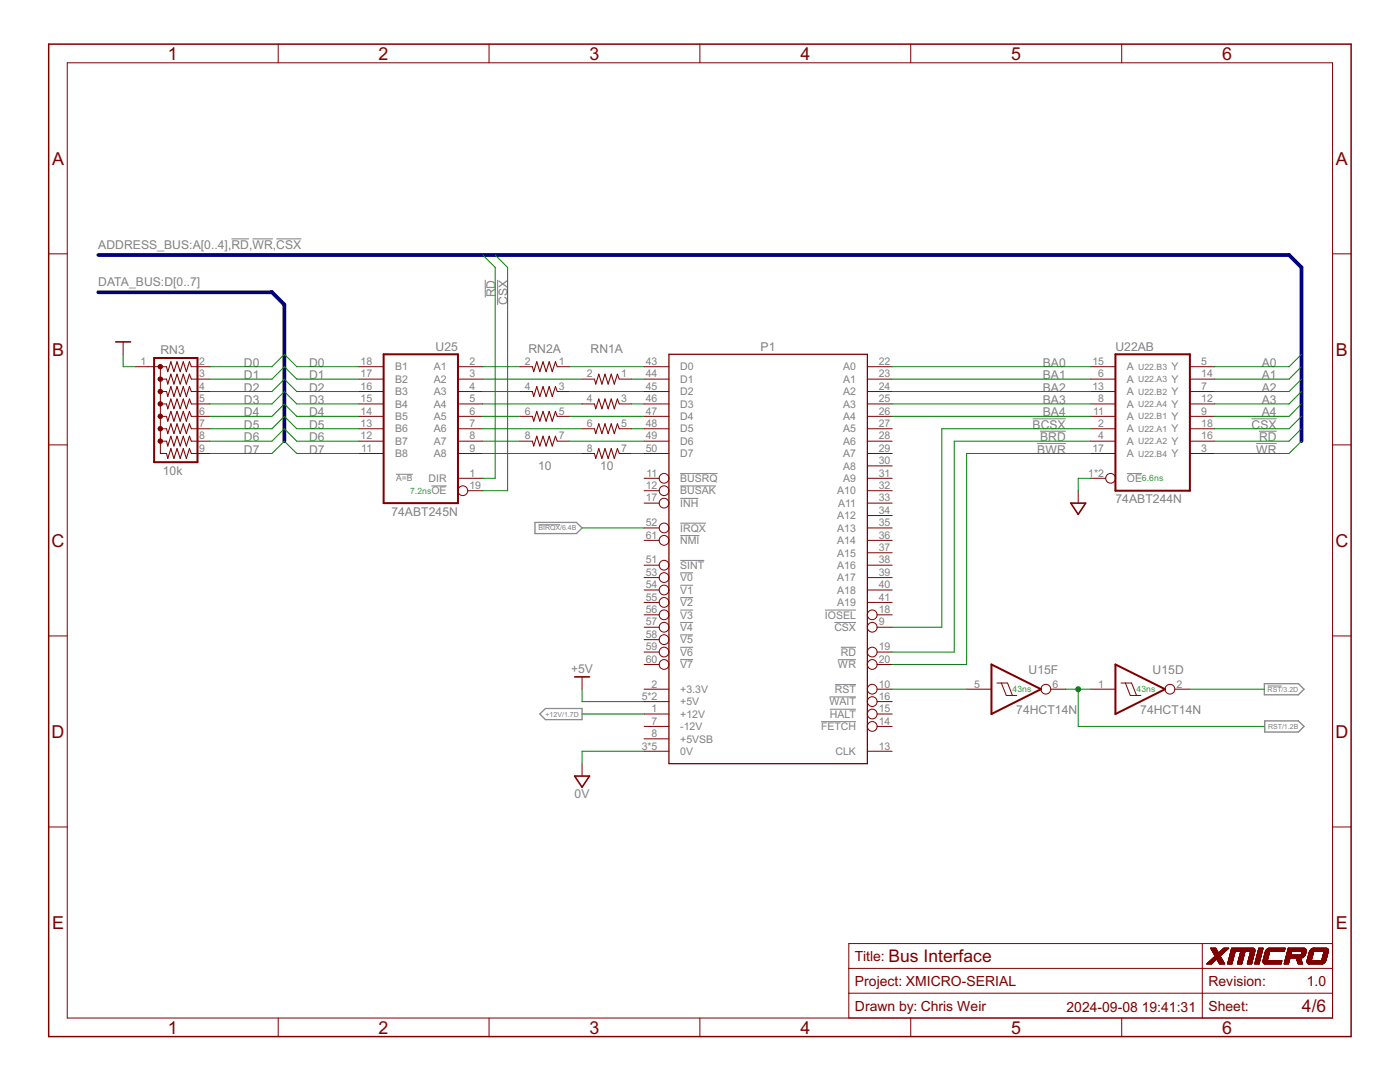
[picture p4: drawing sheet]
<svg xmlns="http://www.w3.org/2000/svg" width="279mm" height="216mm" viewBox="0 0 279 216" stroke-linecap="round" stroke-linejoin="round" font-family="sans-serif">
<g fill="none" stroke="#808080" stroke-width=".2">
<path d="M46.2 47.7h3.5M50.4 47.7h4.1M55.1 47.7h5.1M96.8 55.8v3.6M99.3 55.8v5.1M79 94.6h3.4M86.1 97h3M135.8 97h7.1M135.8 94.5h7.4M135.8 99.4h3.6M206.1 83.6h6.6M207 88.5h5.7"/>
<path d="M207.6 86h5.1M224.9 94.5h3M249.8 83.6h5M250.7 88.5h4.1M251.3 86h3.5M107.5 104.7h4.3M135.8 111.8h4.7M135.8 104.4h5.1M135.8 119.3h2.5M135.8 116.8h2.5M135.8 114.3h2.5M135.8 106.9h3.8"/>
<path d="M135.8 121.7h2.5M135.8 131.6h2.5M135.8 124.2h2.5M135.8 129.2h2.5M135.8 126.7h2.5M164.6 121.7h6.2M165.5 139.1h5.3M166.5 124.2h4.3M166.6 136.6h4.2M167.2 131.6h3.6M167.8 129.2h3M253 136.9h2.8"/>
<path d="M163.9 144h6.9M165.6 141.5h5.2"/>
</g>
<path d="M106.8 104.2h8.2l1.2 1.1-1.2 1.2h-8.2zM252.3 136.4h6.8l1.1 1.1-1.1 1.1h-6.8zM107.7 142.5l1.2-1.1h7.3v2.2h-7.3zM252.4 143.8h6.7l1.1 1.1-1.1 1.2h-6.7z" fill="none" stroke="#808080" stroke-width=".25"/>
<g fill="none" stroke="#800000" stroke-width=".2">
<path d="M13.4 12.5h252.5v190.6h-252.5zM55.5 8.8v3.7M97.6 8.8v3.7M139.7 8.8v3.7M181.8 8.8v3.7M223.9 8.8v3.7M9.7 50.7h3.7M265.9 50.7h3.7M24.6 68.2v2.5M27.1 73.2h6.1M32 75.6h1.2M32 78.1h1.2"/>
<path d="M32 73.2v17.3h1.2M38.2 73.2h3.7M38.2 75.6h3.7M38.2 78.1h3.7M71.6 73.2h5M71.6 75.6h5M71.6 78.1h5M91.4 73.2h5M91.4 75.6h5M91.4 78.1h5M103.8 73.2h2.5M103.8 78.1h2.5"/>
<path d="M111.2 73.2h2.5M111.2 78.1h2.5M116.2 75.6h2.4M123.6 75.6h2.5M128.5 73.2h5M128.5 75.6h5M128.5 78.1h5M173.1 73.2h5M173.1 75.6h5M173.1 78.1h5M217.7 73.2h4.9M217.7 75.6h4.9"/>
<path d="M217.7 78.1h4.9M237.5 73.2h4.9M237.5 75.6h4.9M237.5 78.1h4.9M9.7 88.8h3.7M32 80.6h1.2M32 83.1h1.2M32 85.6h1.2M32 88h1.2M38.2 80.6h3.7M38.2 83.1h3.7M38.2 85.6h3.7"/>
<path d="M38.2 88h3.7M38.2 90.5h3.7M71.6 80.6h5M71.6 83.1h5M71.6 85.6h5M71.6 88h5M71.6 90.5h5M91.4 95.4h5M91.4 80.6h5M91.4 83.1h5M91.4 85.6h5M91.4 88h5"/>
<path d="M91.4 90.5h5M93.3 97.9h3.1M103.8 83.1h2.5M103.8 88h2.5M111.2 83.1h2.5M111.2 88h2.5M116.2 80.6h2.4M116.2 85.6h2.4M116.2 90.5h2.4M123.6 80.6h2.5M123.6 85.6h2.5M123.6 90.5h2.5"/>
<path d="M128.5 95.4h3.1M128.5 80.6h5M128.5 83.1h5M128.5 85.6h5M128.5 88h5M128.5 90.5h5M128.5 97.9h3.1M173.1 95.4h5M173.1 80.6h5M173.1 83.1h5M173.1 85.6h5M173.1 88h5"/>
<path d="M173.1 90.5h5M173.1 97.9h5M173.1 93h5M215.2 97.9v2.5M217.7 95.4h3M217.7 80.6h4.9M217.7 83.1h4.9M217.7 85.6h4.9M217.7 88h4.9M217.7 90.5h4.9M237.5 80.6h4.9M237.5 83.1h4.9"/>
<path d="M237.5 85.6h4.9M237.5 88h4.9M237.5 90.5h4.9M265.9 88.8h3.7M128.5 112.8h3.1M128.5 100.4h3.1M128.5 105.3h3.1M128.5 107.8h3.1M128.5 117.7h3.1M128.5 115.3h3.1M173.1 112.8h5M173.1 100.4h5"/>
<path d="M173.1 102.9h5M173.1 105.3h5M173.1 107.8h5M173.1 110.3h5M173.1 117.7h5M173.1 115.3h5M9.7 126.9h3.7M116.2 135.1v2.4M128.5 137.5h5M128.5 122.7h3.1M128.5 132.6h3.1M128.5 125.2h3.1"/>
<path d="M128.5 130.1h3.1M128.5 127.6h3.1M128.5 120.2h3.1M128.5 140h5M173.1 120.2h5M175 137.5h3.1M175 122.7h3.1M175 132.6h3.1M175 125.2h3.1M175 130.1h3.1M175 140h3.1M192.9 137.5h5"/>
<path d="M199 136.3h2.1l1 2.5M199.8 136.3l1 2.5h2.1M209.7 137.5h3M217.7 137.5h4.9M223.7 136.3h2.1l1 2.5M224.6 136.3l1 2.5h2.1M234.4 137.5h3.1M265.9 126.9h3.7M116.2 152.4v2.5M128.5 142.5h5M128.5 144.9h5M128.5 149.9h5"/>
<path d="M128.5 147.4h5M173.1 149.9h5M175 142.5h3.1M175 144.9h3.1M9.7 165h3.7M265.9 165h3.7M169.4 193.2h96.5M169.4 198.2h96.5M239.9 188.3v14.8M241.6 189.2h1.1M241.7 189.3h1M241.7 189.4h1"/>
<path d="M241.7 189.4l1.1 .1M241.8 189.5h1M241.8 192.3h-1M241.8 189.6h1.1M241.9 192.3h-1M241.9 189.6l1 .1M241.9 189.7h1M241.9 192.2l-1 .1M241.9 191.3h1.9M241.9 189.7l1.1 .1M242 192.2h-1M242 189.8h1"/>
<path d="M242 191.3h1.8M242 192.1l-1 .1M242 189.9h1M242.1 190h1M242.1 192.1h-1M242.1 191.2h1.7M242.1 192h-.9M242.1 191.2h1.6M242.1 190.1h1M242.1 190.1h2.1M242.2 192h-1M242.2 191.1h1.5"/>
<path d="M242.2 190.2h1.9M242.2 191.9l-1 .1M242.3 191.1h1.4M242.3 191.9h-1M242.3 191h1.3M242.3 190.4h1.6M242.3 191.8l-.9 .1M242.4 190.9h1.2M242.4 191.8h-1M242.4 190.6h1.3M242.4 191.7h-.9M242.5 190.9h1"/>
<path d="M242.5 190.7h1M242.5 191.7h-1M242.5 190.8h1M242.5 191.6h-.9M242.6 191.6h-1M242.7 191.5l-1 .1M242.7 191.5h-.9M242.8 191.4l-1 .1M242.9 191.4l1 .1M242.9 191.5h1M243 191.6h1M243 191.7h1.1"/>
<path d="M243.1 191.7h1M243.1 191.8h1M243.1 191.8l1 .1M243.1 191.9h1.1M243.2 191.9l1 .1M243.2 192h1M243.2 192.1h1.1M243.3 192.1l1 .1M243.3 192.2h1M243.3 192.2l1.1 .1M243.4 192.3h1M243.6 190.7h-1.1"/>
<path d="M243.6 190.6h-1.2M243.8 190.5h-1.4M243.9 191.4h-2M243.9 190.4h-1.6M244 190.3l-1.7 .1M244.1 190.3h-1.9M244.1 190.2h-1.9M244.2 189.2h1l-1.7 1.6 .9 1.6h-1l-.6-1.1-1 1.1h-1l1.7-1.6M244.3 189.2l-1.1 1-.6-1h-1l.9 1.6M244.3 190.1h-1M244.3 190l-1 .1M244.4 190h-1"/>
<path d="M244.4 189.9h-1M244.5 189.9h-1M244.5 189.8l-1 .1M244.6 189.8h-1M244.6 189.7l-1 .1M244.7 189.7h-1M244.8 189.6l-1 .1M244.8 189.6h-1M244.9 189.5h-1M245 189.4l-1 .1M245 192.3h.9M245 192.2h.9"/>
<path d="M245 189.4h-1M245 192.1h.9M245.1 192h.8M245.1 189.3l-1 .1M245.1 192h.9M245.1 191.9h.9M245.1 191.8h.9M245.1 189.3h-1M245.2 191.7h.8M245.2 191.6h.8M245.2 189.2l-1 .1M245.2 191.5h.9"/>
<path d="M245.2 191.4h.9M245.3 191.3h.8M245.3 191.2h.8M245.3 191.1h.9M245.3 191h.9M245.4 190.9h.8M245.4 190.8h.9M245.4 190.7h.9M245.4 190.6h.9M245.5 190.5h.8M245.5 190.4h.9M245.5 190.3h.9"/>
<path d="M245.5 190.2h.9M245.6 190.2h.8M245.6 190.1h.8M245.6 190h.9M245.6 189.9h.9M245.7 189.7h4.7M245.7 189.6h4.7M245.7 189.5h4.7M245.7 189.4h4.7M245.8 189.3h4.5M245.8 189.2l4.4 .1M245.9 192.3h-.9"/>
<path d="M245.9 192.2l-.9 .1M245.9 192.1h-.9M246 191.9h-.9M246 191.8l-.9 .1M246 191.7h-.8M246.1 191.6h-.9M246.1 191.4l-.9 .1M246.2 191.2h-.9M246.2 191.1h-.9M246.2 190.9h-.8M246.3 190.8h-.9M246.3 190.7h-.9"/>
<path d="M246.3 190.5h-.9M246.4 190.4l-.9 .1M246.4 190.3h-.9M246.4 190.1h-.8M246.5 190l-.9 .1M247 192.3h.8M247 192.1h.9M247 192h.9M247.1 192h.8M247.1 191.9h.8M247.1 191.8h.9M247.1 191.7h.9"/>
<path d="M247.1 191.6h.9M247.2 191.6h.8M247.2 191.5h.9M247.2 191.4h.9M247.2 191.3h.9M247.2 191.2h.9M247.3 191.2h.8M247.3 191h.9M247.3 190.9h.9M247.4 190.8h.8M247.4 190.6h.9M247.4 190.5h.9"/>
<path d="M247.5 190.4h.8M247.5 190.2h.9M247.5 190.1h.9M247.6 190h.8M247.6 189.9h.9M247.6 189.9l-.6 2.5h.8l.7-2.5M247.8 192.3h-.8M247.9 192.2l-.9 .1M247.9 192.2h-.9M247.9 192.1h-.9M247.9 191.9l-.8 .1M248 191.8l-.9 .1"/>
<path d="M248 191.7h-.9M248.1 191.5l-.9 .1M248.1 191.4l-.9 .1M248.1 191.2h-.8M248.2 191.1h-.9M248.2 190.8h-.8M248.3 190.7h-.9M248.3 190.5h-.9M248.3 190.4l-.8 .1M248.3 190.4h-.8M248.4 190.3h-.9M248.4 190.1h-.9"/>
<path d="M248.4 190l-.8 .1M248.9 192.3h.9M249 192.2h.8M249 192.1h.9M249 192h.9M249 191.9h.9M249.1 191.8h.8M249.1 191.7h.9M249.1 191.6h.9M249.2 191.4h.8M249.2 191.3h.9M249.2 191.2h.9"/>
<path d="M249.3 191h.8M249.3 190.9h.8M249.3 190.9h.9M249.3 190.8h.9M249.4 190.6h.8M249.4 190.5h.9M249.4 190.4h.9M249.5 190.3h.8M249.5 190.2h.8M249.5 190.1h.9M249.5 190h.9M249.6 190h.8"/>
<path d="M249.6 189.9h.8M249.6 189.9l-.7 2.5h.9l.6-2.4M249.8 192.2h-.8M249.9 192.1l-.9 .1M250 191.7h-.9M250 191.5h-.8M250 191.4h-.8M250.1 191.3h-.9M250.1 189.2h.1M250.1 191.2l-.9 .1M250.1 191.1h-.8M250.1 189.2h-4.3l-.8 3.2h.9l.6-2.5"/>
<path d="M250.1 191h-.8M250.2 189.2v.1M250.2 190.8h-.9M250.2 190.7h-.8M250.2 189.3h.1M250.3 190.6h-.9M250.3 190.3l-.9 .1M250.3 189.3l.1 .1M250.4 190.2h-.9M250.4 189.4v.1M250.4 192.3h.9M250.4 189.8l-4.8 .1"/>
<path d="M250.4 189.5v.1M250.4 192.2h.9M250.4 189.8h-4.7M250.4 189.6v.2M250.4 189.8v.2M250.5 192.1h.8M250.5 192h.9M250.5 191.9h.9M250.6 191.7h.8M250.6 191.6h.9M250.6 191.5h.9M250.7 191.3h.8"/>
<path d="M250.7 191.2h.9M250.7 191.1h.9M250.7 191h.9M250.8 190.9h.8M250.8 190.9h.9M250.8 190.8h.9M250.8 190.7h.9M250.9 190.6h.8M250.9 190.5h.8M250.9 190.5h.9M250.9 190.3h.9M251 190.2h.8"/>
<path d="M251 190.1h.8M251 190.1h.9M251 189.9h.9M251.1 189.8h.8M251.1 189.7h.8M251.1 189.6h.9M251.1 189.5h.9M251.2 189.4h.8M251.2 189.3h.9M251.2 189.2h.9M251.2 189.2h.9l-.8 3.2h-.9zM251.3 192.3h-.9"/>
<path d="M251.4 192h-.9M251.4 191.9l-.9 .1M251.4 191.9h-.9M251.4 191.8h-.9M251.5 191.6h-.9M251.5 191.5l-.9 .1M251.5 191.4h-.8M251.5 191.3h-.8M251.6 191.2h-.9M251.6 191.1l-.9 .1M251.6 191h-.8M251.7 190.9h-.9"/>
<path d="M251.7 190.6h-.9M251.8 190.5h-.9M251.8 190.4h-.9M251.8 190.2h-.8M251.8 190.1l-.8 .1M251.9 190h-.9M251.9 189.8h-.8M251.9 189.7l-.8 .1M252 189.6h-.9M252 189.5h-.9M252.1 191.9h3.7M252.1 191.8h3.7"/>
<path d="M252.1 189.3l-.9 .1M252.1 191.9l.2 .4M252.1 191.8v.1M252.1 191.7h3.7l-.1 .7-3.4-.1M252.1 192h3.6M252.1 192h3.7M252.1 191.7h3.7M252.1 191.6h.8M252.1 191.7v.1M252.1 192.1h3.6M252.1 191.5h.9M252.1 191.5v.2"/>
<path d="M252.1 191.4h.9M252.1 192.2h3.6M252.2 191.3h.8M252.2 192.2h3.5M252.2 191.2h.8M252.2 191.1h.9M252.2 191h.9M252.2 192.3h3.5M252.3 190.9h.8M252.3 190.8h.9M252.3 192.3h3.4M252.3 190.7h.9"/>
<path d="M252.3 190.6h.9M252.3 190.5h.9M252.4 190.5h.8M252.4 190.4h.8M252.4 190.4h.9M252.4 190.3h.9M252.4 190.2h.9M252.5 190.1h.8M252.5 190h.8M252.5 190h.9M252.5 190l-.4 1.5M252.5 189.9h.9"/>
<path d="M252.5 189.8v.2M252.6 189.8h3.7M252.6 189.7h3.7M252.6 189.7l-.1 .1M252.6 189.7h3.8M252.7 189.6h3.7M252.7 189.5h3.7M252.7 189.5l-.1 .2M252.8 189.5h3.6M252.9 189.4h3.5M253 191.6h-.9M253 189.3l-.3 .2"/>
<path d="M253 191.3h-.9M253 191.2l-.8 .1M253.1 189.3h3.4M253.1 191.1h-.9M253.1 191h-.9M253.1 190.9h-.9M253.2 190.8l-.9 .1M253.2 189.2h3.3l-.2 .7M253.2 190.7h-.9M253.2 190.6h-.9M253.2 189.2l-.2 .1M253.3 190.3l-.9 .1"/>
<path d="M253.4 189.9h-.9M253.4 189.9l-.5 1.8M255.8 191.9h-3.7M255.8 191.8l-3.7 .1M256.3 192.3h.8M256.3 192.3h.9M256.3 192.2h.9M256.3 192.1h.9M256.3 189.8l-3.8 .1M256.3 192h.9M256.3 189.7l-3.7 .1M256.4 192h.8"/>
<path d="M256.4 191.9h.9M256.4 191.8h.9M256.4 189.4h-3.5M256.5 191.7h.8M256.5 191.6h.8M256.5 189.3h-3.5M256.5 191.5h.9M256.5 191.4h.9M256.6 191.3h.8M256.6 191.2h2.9M256.7 190.8h3.6M256.8 190.5h3.7"/>
<path d="M256.8 190.5h.8M256.8 190.4h.8M256.8 190.4h.9M256.8 190.3h.9M256.8 190.2h.9M256.9 190.1h.8M256.9 190h.8M256.9 189.9h.9M256.9 189.8h3.8M257 189.7h3.7M257 189.6h3.7M257 189.5h3.7"/>
<path d="M257 189.5h3.6M257 189.4h3.6M257.1 189.3l3.5 .1M257.1 189.3h3.4M257.1 189.2h3.2M257.1 189.2l3.3 .1M257.1 189.2l-.8 3.2h.8l.4-1.2M257.1 189.2l.7 .7-.2 .6M257.2 192.2h-.9M257.2 192.1h-.9M257.2 192h-.8M257.3 191.7h-.9"/>
<path d="M257.3 191.6h-.8M257.4 191.3h-.9M257.4 191.2l-.8 .1M257.7 190.4h-.9M257.7 190.2h-.9M257.7 190.1l-.8 .1M257.8 190h-.9M257.8 189.9h-.9M258.7 191.2l.4 1.2h.9l-.5-1.2M258.7 191.2h.9M258.7 191.3h.9M258.7 191.4h.9"/>
<path d="M258.8 191.4h.8M258.8 191.5h.9M258.8 191.6h.9M258.8 191.7h.9M258.9 191.7h.8M258.9 191.8h.9M258.9 191.9h.9M259 191.9l.8 .1M259 192h.8M259 192.1h.9M259 192.2h.9M259.1 192.2l.8 .1"/>
<path d="M259.1 192.3h.8M259.7 190.4h.9M259.7 190.3h.9M259.8 190.2h.8M259.8 190.1h.8M259.8 190h.8M259.8 191.1l-3.2 .1M259.8 189.9h.9M259.8 189.9l-.1 .6M260 191.1h-3.4M260 191.1l-.5 .1M260.1 191l-3.5 .1"/>
<path d="M260.1 191h-3.5M260.2 190.9h-3.6M260.2 190.9l-.2 .2M260.2 190.9h-3.5M260.3 190.8l-3.6 .1M260.3 189.2l.2 .1M260.3 190.8h-3.6M260.3 190.8l-.1 .1M260.4 190.7h-3.7M260.4 190.6h-3.7M260.5 190.6h-3.8M260.5 189.3l.1 .1"/>
<path d="M260.5 190.5l-.2 .3M260.5 190.5h-.8M260.5 190.4l-.8 .1M260.5 190.5h.1M260.6 190.4h-.9M260.6 190.4l-.1 .1M260.6 189.4v.1M260.6 190.2h-.8M260.6 190.1h-.8M260.6 189.5h.1M260.7 190h-.9M260.7 189.9l-.1 .5"/>
<path d="M260.7 189.9h-.9M260.7 189.8l-3.8 .1M260.7 189.7h-3.7M260.7 189.6h-3.7M260.7 189.5v.3M260.7 189.8v.1M260.8 191.9l.1 .1M260.9 191.7h3.7M260.9 191.6h.8M260.9 191.7l-.1 .2M260.9 192v.1M260.9 192.1h3.5"/>
<path d="M260.9 191.6v.1M260.9 192.1h3.4M260.9 191.5h.8M260.9 191.4h.9M260.9 192.1v.1M260.9 192.2h3.3M260.9 192.2h.1M260.9 191.3h.9M261 192.2h3.2M261 191.2h.8M261 192.2l.1 .1M261 191.1h.9"/>
<path d="M261 192.3h3.1M261 190.9h.9M261.1 190.8h.8M261.1 192.3h2.9M261.1 190.7h.9M261.1 190.6h.9M261.2 190.4h.8M261.2 190.3h.9M261.2 190.2h.9M261.3 190.1h.8M261.3 190h.8M261.3 190l-.4 1.6"/>
<path d="M261.3 189.9h.9M261.4 189.8l-.1 .2M261.5 189.5h3.6M261.6 189.5h3.5M261.6 189.5l-.2 .3M261.7 189.4h3.3M261.7 191.5l-.8 .1M261.7 189.3h3.3M261.7 189.3l-.1 .2M261.8 191.4h-.9M261.8 191.3h-.9M261.9 191.1l-.9 .1"/>
<path d="M261.9 189.3h3M261.9 189.3h-.2M261.9 191h-.9M261.9 190.9h-.9M261.9 190.8h-.8M262 190.7l-.9 .1M262 189.2h2.8M262 189.2l-.1 .1M262 190.5h-.8M262.1 190.3l-.9 .1M262.1 189.2h-.1M262.2 189.9h-.9"/>
<path d="M262.2 189.2l-.5 2.5M263.8 191.6h.8M263.8 191.5h.9M263.8 191.4h.9M263.8 191.3h.9M263.9 191.3h.8M263.9 191.2h.9M263.9 191.1h.9M263.9 191h.9M263.9 190.9h.9M264 190.9h.8M264 190.8h.9"/>
<path d="M264 190.7h.9M264 190.6h.9M264.1 192.3h-3M264.1 190.5h.8M264.1 190.3h.9M264.2 190.2h.8M264.2 192.2l-.1 .1M264.2 190.1h.8M264.2 189.9h.9M264.2 189.9l-.4 1.8M264.4 192h-3.5M264.5 191.9h-3.6"/>
<path d="M264.5 191.8l-3.6 .1M264.6 191.8h-3.7M264.6 191.7l-.4 .5M264.6 191.6v.1M264.7 191.5h-.9M264.7 189.2h.2M264.7 191.4h-.9M264.7 191.3h-.8M264.8 191l-.9 .1M264.8 190.9h-.8M264.9 189.2l.1 .2M264.9 190.6h-.9"/>
<path d="M264.9 190.5l-.8 .1M265 190.4h-.9M265 190.2h-.9M265 189.4h.1M265 190.1l-.8 .1M265 189.4l-3.4 .1M265 189.4l.1 .2M265.1 190h-.9M265.1 189.9l-.5 1.7M265.1 189.6v.1M265.1 189.8l-3.8 .1M265.1 189.8h-3.7"/>
<path d="M265.1 189.7l-3.7 .1M265.1 189.7h-3.7M265.1 189.6l-3.6 .1M265.1 189.6h-3.6M265.1 189.8v.1M265.1 189.7v.1M265.9 188.3h-96.5v14.8M55.5 203.1v3.7M97.6 203.1v3.7M139.7 203.1v3.7M181.8 203.1v3.7M223.9 203.1v3.7"/>
<circle cx="92.4" cy="97.9" r=".97"/>
<circle cx="132.5" cy="97.9" r=".97"/>
<circle cx="132.5" cy="95.4" r=".97"/>
<circle cx="221.6" cy="95.4" r=".97"/>
<circle cx="132.5" cy="107.8" r=".97"/>
<circle cx="132.5" cy="112.8" r=".97"/>
<circle cx="132.5" cy="115.3" r=".97"/>
<circle cx="132.5" cy="100.4" r=".97"/>
<circle cx="132.5" cy="105.3" r=".97"/>
<circle cx="132.5" cy="117.7" r=".97"/>
<circle cx="132.5" cy="127.6" r=".97"/>
<circle cx="132.5" cy="132.6" r=".97"/>
<circle cx="132.5" cy="130.1" r=".97"/>
<circle cx="132.5" cy="125.2" r=".97"/>
<circle cx="132.5" cy="120.2" r=".97"/>
<circle cx="132.5" cy="122.7" r=".97"/>
<circle cx="174.1" cy="130.1" r=".97"/>
<circle cx="174.1" cy="132.6" r=".97"/>
<circle cx="174.1" cy="140" r=".97"/>
<circle cx="174.1" cy="125.2" r=".97"/>
<circle cx="174.1" cy="122.7" r=".97"/>
<circle cx="174.1" cy="137.5" r=".97"/>
<circle cx="208.7" cy="137.5" r=".97"/>
<circle cx="233.5" cy="137.5" r=".97"/>
<circle cx="174.1" cy="142.5" r=".97"/>
<circle cx="174.1" cy="144.9" r=".97"/>
</g>
<path d="M23.1 68.2h3M213.7 100.4h3l-1.5 2.2zM114.7 135.1h2.9M114.7 154.9h2.9l-1.4 2.2z" fill="none" stroke="#800000" stroke-width=".32"/>
<path d="M30.8 71.4h8.6v20.8h-8.6zM76.6 70.7h14.8v29.7h-14.8zM222.6 70.7h14.9v27.2h-14.9zM197.9 132.6l9.9 4.9-9.9 5zM222.6 132.6l9.9 4.9-9.9 5z" fill="none" stroke="#800000" stroke-width=".4"/>
<g fill="#800000" stroke="#800000" stroke-width=".2">
<path d="M31.6 87.8a.45 .45 0 0 1 .7-.1 .45 .45 0 0 1-.1 .7 .45 .45 0 0 1-.6-.4l.4 .1-.4-.1z" fill-rule="evenodd"/>
<path d="M31.6 85.3a.45 .45 0 0 1 .7-.1 .45 .45 0 0 1-.1 .7 .45 .45 0 0 1-.6-.3h.4h-.4z" fill-rule="evenodd"/>
<path d="M31.6 82.8a.45 .45 0 0 1 .7-.1 .45 .45 0 0 1-.1 .7 .45 .45 0 0 1-.6-.3h.4h-.4z" fill-rule="evenodd"/>
<path d="M31.6 80.4a.45 .45 0 0 1 .7-.1 .45 .45 0 0 1-.1 .7 .45 .45 0 0 1-.6-.4h.4h-.4z" fill-rule="evenodd"/>
<path d="M31.6 77.9a.45 .45 0 0 1 .7-.1 .45 .45 0 0 1-.1 .7 .45 .45 0 0 1-.6-.4h.4h-.4z" fill-rule="evenodd"/>
<path d="M31.6 75.4a.45 .45 0 0 1 .7-.1 .45 .45 0 0 1-.1 .7 .45 .45 0 0 1-.6-.4l.4 .1-.4-.1z" fill-rule="evenodd"/>
<path d="M31.6 72.9a.45 .45 0 0 1 .7-.1 .45 .45 0 0 1-.1 .7 .45 .45 0 0 1-.6-.3h.4h-.4z" fill-rule="evenodd"/>
</g>
<g fill="none" stroke="#800000" stroke-width=".21">
<path d="M33.2 73.2l.3 1 .6-2 .6 2 .6-2 .7 2 .6-2 .6 2 .6-2 .4 1M33.2 75.6l.3 1 .6-1.9 .6 1.9 .6-1.9 .7 1.9 .6-1.9 .6 1.9 .6-1.9 .4 .9M33.2 78.1l.3 1 .6-2 .6 2 .6-2 .7 2 .6-2 .6 2 .6-2 .4 1M106.3 73.2l.2 1 .6-2 .6 2 .7-2 .6 2 .6-2 .6 2 .6-2 .4 1M106.3 78.1l.2 1 .6-2 .6 2 .7-2 .6 2 .6-2 .6 2 .6-2 .4 1M118.6 75.6l.3 1 .6-1.9 .6 1.9 .6-1.9 .7 1.9 .6-1.9 .6 1.9 .6-1.9 .4 .9M33.2 80.6l.3 1 .6-2 .6 2 .6-2 .7 2 .6-2 .6 2 .6-2 .4 1M33.2 83.1l.3 1 .6-2 .6 2 .6-2 .7 2 .6-2 .6 2 .6-2 .4 1M33.2 85.6l.3 .9 .6-1.9 .6 1.9 .6-1.9 .7 1.9 .6-1.9 .6 1.9 .6-1.9 .4 1M33.2 88l.3 1 .6-2 .6 2 .6-2 .7 2 .6-2 .6 2 .6-2 .4 1M33.2 90.5l.3 1 .6-2 .6 2 .6-2 .7 2 .6-2 .6 2 .6-2 .4 1M106.3 83.1l.2 1 .6-2 .6 2 .7-2 .6 2 .6-2 .6 2 .6-2 .4 1"/>
<path d="M106.3 88l.2 1 .6-2 .6 2 .7-2 .6 2 .6-2 .6 2 .6-2 .4 1M118.6 80.6l.3 1 .6-2 .6 2 .6-2 .7 2 .6-2 .6 2 .6-2 .4 1M118.6 85.6l.3 .9 .6-1.9 .6 1.9 .6-1.9 .7 1.9 .6-1.9 .6 1.9 .6-1.9 .4 1M118.6 90.5l.3 1 .6-2 .6 2 .6-2 .7 2 .6-2 .6 2 .6-2 .4 1"/>
</g>
<path d="M133.5 70.7h39.6v81.7h-39.6z" fill="none" stroke="#800000" stroke-width=".25"/>
<path d="M9.7 8.8h259.9v198h-259.9z" fill="none" stroke="#800000" stroke-width=".3"/>
<path d="M19.6 58.3h34.7l2.4 2.5v27.2M19.6 50.9h237.7l2.4 2.5v34.6" fill="none" stroke="#000080" stroke-width=".76"/>
<g fill="none" stroke="#008000" stroke-width=".2">
<path d="M96.4 50.9l2.4 2.5v42h-2.4M98.8 50.9l2.5 2.5v44.5h-4.9M24.6 70.7v2.5h2.5M41.9 78.1h12.4l2.4-2.5 2.5 2.5h12.4M41.9 75.6h12.4l2.4-2.4 2.5 2.4h12.4M41.9 73.2h12.4l2.4-2.5 2.5 2.5h12.4M96.4 78.1h7.4M96.4 75.6h19.8M96.4 73.2h7.4M113.7 78.1h14.8M113.7 73.2h14.8M126.1 75.6h2.4"/>
<path d="M178.1 78.1h39.6M178.1 75.6h39.6M178.1 73.2h39.6M259.7 78.1l-2.4 2.5h-14.9M259.7 75.6l-2.4 2.5h-14.9M259.7 73.2l-2.4 2.4h-14.9M259.7 70.7l-2.4 2.5h-14.9M41.9 90.5h12.4l2.4-2.5 2.5 2.5h12.4M41.9 88h12.4l2.4-2.4 2.5 2.4h12.4M41.9 85.6h12.4l2.4-2.5 2.5 2.5h12.4M41.9 83.1h12.4l2.4-2.5 2.5 2.5h12.4M41.9 80.6h12.4l2.4-2.5 2.5 2.5h12.4"/>
<path d="M96.4 90.5h19.8M96.4 88h7.4M96.4 85.6h19.8M96.4 83.1h7.4M96.4 80.6h19.8M113.7 88h14.8M113.7 83.1h14.8M126.1 90.5h2.4M126.1 85.6h2.4M126.1 80.6h2.4M178.1 83.1h39.6M178.1 80.6h39.6"/>
<path d="M217.7 90.5h-24.8v42.1h-14.8M217.7 88h-27.3v42.1h-12.3M217.7 85.6h-29.7v39.6h-9.9M217.7 95.4h-2.5v2.5M259.7 88l-2.4 2.5h-14.9M259.7 85.6l-2.4 2.4h-14.9M259.7 83.1l-2.4 2.5h-14.9M259.7 80.6l-2.4 2.5h-14.9M116.2 105.3h12.3M116.2 137.5v2.5h12.3M178.1 137.5h14.8M212.7 137.5h5"/>
<path d="M215.2 137.5v7.4h37.1M237.5 137.5h14.8M116.2 142.5h12.3M128.5 149.9h-12.3v2.5"/>
</g>
<circle cx="215.2" cy="137.5" r=".49" fill="#008000" stroke="#008000" stroke-width=".2"/>
<g font-size="4" fill="#800000">
<text x="33.5" y="11.9">1</text>
<text x="75.6" y="11.9">2</text>
<text x="117.6" y="11.9">3</text>
<text x="159.7" y="11.9">4</text>
<text x="201.8" y="11.9">5</text>
<text x="243.9" y="11.9">6</text>
<text x="10.4" y="32.9">A</text>
<text x="266.6" y="32.9">A</text>
<text x="10.4" y="71">B</text>
<text x="266.6" y="71">B</text>
<text x="10.3" y="109.1">C</text>
<text x="266.5" y="109.1">C</text>
<text x="10.3" y="147.2">D</text>
<text x="266.5" y="147.2">D</text>
<text x="10.4" y="185.3">E</text>
<text x="266.6" y="185.3">E</text>
<text x="33.5" y="206.3">1</text>
<text x="75.6" y="206.3">2</text>
<text x="117.6" y="206.3">3</text>
<text x="159.7" y="206.3">4</text>
<text x="201.8" y="206.3">5</text>
<text x="243.9" y="206.3">6</text>
</g>
<g font-size="3.9" fill="#800000">
<text x="177.3" y="192">Bus Interface</text>
<text x="259.8" y="201.9">4/6</text>
</g>
<g font-size="3.1" fill="#800000">
<text x="170.6" y="191.7">Title:</text>
<text x="170.6" y="196.7">Project: XMICRO-SERIAL</text>
<text x="241.2" y="196.7">Revision:</text>
<text x="260.8" y="196.7">1.0</text>
<text x="170.6" y="201.6">Drawn by: Chris Weir</text>
<text x="212.9" y="201.9">2024-09-08</text>
<text x="227.9" y="201.9">19:41:31</text>
<text x="241.2" y="201.6">Sheet:</text>
</g>
<g font-size="2.7" fill="#808080">
<text x="19.6" y="49.7">ADDRESS_BUS:A[0..4],RD,WR,CSX</text>
<text x="19.6" y="57.1">DATA_BUS:D[0..7]</text>
<text x="98.8" y="59.4" transform="rotate(-90 98.8 59.4)">RD</text>
<text x="101.3" y="60.9" transform="rotate(-90 101.3 60.9)">CSX</text>
<text x="32" y="70.7">RN3</text>
<text x="86.9" y="70.1">U25</text>
<text x="105.5" y="70.4">RN2A</text>
<text x="117.9" y="70.4">RN1A</text>
<text x="151.8" y="70">P1</text>
<text x="222.6" y="70.1">U22AB</text>
<text x="48.7" y="75.6">D1</text>
<text x="48.7" y="73.2">D0</text>
<text x="61.7" y="75.6">D1</text>
<text x="61.7" y="73.2">D0</text>
<text x="208.1" y="75.6">BA1</text>
<text x="208.1" y="73.2">BA0</text>
<text x="251.8" y="75.6">A1</text>
<text x="251.8" y="73.2">A0</text>
<text x="48.7" y="83.1">D4</text>
<text x="48.7" y="80.6">D3</text>
<text x="48.7" y="78.1">D2</text>
<text x="61.7" y="83.1">D4</text>
<text x="61.7" y="80.6">D3</text>
<text x="61.7" y="78.1">D2</text>
<text x="208.1" y="80.6">BA3</text>
<text x="208.1" y="78.1">BA2</text>
<text x="208.1" y="83.1">BA4</text>
<text x="251.8" y="80.6">A3</text>
<text x="251.8" y="78.1">A2</text>
<text x="251.8" y="83.1">A4</text>
<text x="48.7" y="88">D6</text>
<text x="48.7" y="85.5">D5</text>
<text x="61.7" y="88">D6</text>
<text x="61.7" y="85.5">D5</text>
<text x="206.1" y="85.5">BCSX</text>
<text x="207.6" y="88">BRD</text>
<text x="249.8" y="85.5">CSX</text>
<text x="251.3" y="88">RD</text>
<text x="32.5" y="94.7">10k</text>
<text x="48.7" y="90.5">D7</text>
<text x="61.7" y="90.5">D7</text>
<text x="107.4" y="93.7">10</text>
<text x="119.8" y="93.7">10</text>
<text x="207" y="90.5">BWR</text>
<text x="250.7" y="90.5">WR</text>
<text x="222.6" y="100.4">74ABT244N</text>
<text x="78.1" y="102.9">74ABT245N</text>
<text x="114" y="134.3">+5V</text>
<text x="205.3" y="134.4">U15F</text>
<text x="230" y="134.4">U15D</text>
<text x="202.8" y="142.5">74HCT14N</text>
<text x="227.6" y="142.5">74HCT14N</text>
<text x="114.7" y="159.3">0V</text>
</g>
<g font-size="2.3" fill="#808080">
<text x="28" y="72.8">1</text>
<text x="39.8" y="72.8">2</text>
<text x="39.8" y="75.3">3</text>
<text x="39.8" y="77.8">4</text>
<text x="71.9" y="77.8">16</text>
<text x="71.9" y="75.3">17</text>
<text x="71.9" y="72.8">18</text>
<text x="78.8" y="76.4">B2</text>
<text x="78.8" y="73.9">B1</text>
<text x="86.6" y="73.9">A1</text>
<text x="86.6" y="76.4">A2</text>
<text x="93.7" y="72.8">2</text>
<text x="93.7" y="75.3">3</text>
<text x="93.7" y="77.8">4</text>
<text x="104.8" y="72.8">2</text>
<text x="104.8" y="77.8">4</text>
<text x="111.6" y="72.8">1</text>
<text x="111.6" y="77.8">3</text>
<text x="117.1" y="75.3">2</text>
<text x="123.9" y="75.3">1</text>
<text x="128.9" y="72.8">43</text>
<text x="128.9" y="75.3">44</text>
<text x="128.9" y="77.8">45</text>
<text x="135.8" y="73.9">D0</text>
<text x="135.8" y="76.4">D1</text>
<text x="168.3" y="73.9">A0</text>
<text x="168.3" y="76.4">A1</text>
<text x="175.4" y="72.8">22</text>
<text x="175.4" y="75.3">23</text>
<text x="175.4" y="77.8">24</text>
<text x="218" y="77.8">13</text>
<text x="218" y="72.8">15</text>
<text x="219.2" y="75.3">6</text>
<text x="224.9" y="76.4">A</text>
<text x="224.9" y="73.9">A</text>
<text x="233.8" y="76.4">Y</text>
<text x="233.8" y="73.9">Y</text>
<text x="239.7" y="75.3">14</text>
<text x="239.7" y="77.8">7</text>
<text x="239.7" y="72.8">5</text>
<text x="39.8" y="80.2">5</text>
<text x="39.8" y="82.7">6</text>
<text x="71.9" y="82.7">14</text>
<text x="71.9" y="80.2">15</text>
<text x="78.8" y="83.8">B5</text>
<text x="78.8" y="81.3">B4</text>
<text x="78.8" y="78.9">B3</text>
<text x="86.6" y="78.9">A3</text>
<text x="86.6" y="81.3">A4</text>
<text x="86.6" y="83.8">A5</text>
<text x="93.7" y="80.2">5</text>
<text x="93.7" y="82.7">6</text>
<text x="104.8" y="82.7">6</text>
<text x="111.6" y="82.7">5</text>
<text x="117.1" y="80.2">4</text>
<text x="123.9" y="80.2">3</text>
<text x="128.9" y="80.2">46</text>
<text x="128.9" y="82.7">47</text>
<text x="135.8" y="78.9">D2</text>
<text x="135.8" y="81.3">D3</text>
<text x="135.8" y="83.8">D4</text>
<text x="168.3" y="78.9">A2</text>
<text x="168.3" y="81.3">A3</text>
<text x="168.3" y="83.8">A4</text>
<text x="175.4" y="80.2">25</text>
<text x="175.4" y="82.7">26</text>
<text x="218.2" y="82.7">11</text>
<text x="219.2" y="80.2">8</text>
<text x="224.9" y="81.3">A</text>
<text x="224.9" y="83.8">A</text>
<text x="224.9" y="78.9">A</text>
<text x="233.8" y="81.3">Y</text>
<text x="233.8" y="83.8">Y</text>
<text x="233.8" y="78.9">Y</text>
<text x="239.7" y="80.2">12</text>
<text x="239.7" y="82.7">9</text>
<text x="39.8" y="85.2">7</text>
<text x="39.8" y="87.7">8</text>
<text x="71.9" y="87.7">12</text>
<text x="71.9" y="85.2">13</text>
<text x="78.8" y="88.8">B7</text>
<text x="78.8" y="86.3">B6</text>
<text x="86.6" y="86.3">A6</text>
<text x="86.6" y="88.8">A7</text>
<text x="93.7" y="85.2">7</text>
<text x="93.7" y="87.7">8</text>
<text x="104.8" y="87.7">8</text>
<text x="111.6" y="87.7">7</text>
<text x="117.1" y="85.2">6</text>
<text x="123.9" y="85.2">5</text>
<text x="128.9" y="85.2">48</text>
<text x="128.9" y="87.7">49</text>
<text x="135.8" y="86.3">D5</text>
<text x="135.8" y="88.8">D6</text>
<text x="168.3" y="86.3">A5</text>
<text x="168.3" y="88.8">A6</text>
<text x="175.4" y="85.2">27</text>
<text x="175.4" y="87.7">28</text>
<text x="219.2" y="85.2">2</text>
<text x="219.2" y="87.7">4</text>
<text x="224.9" y="86.3">A</text>
<text x="224.9" y="88.8">A</text>
<text x="233.8" y="86.3">Y</text>
<text x="233.8" y="88.8">Y</text>
<text x="239.7" y="85.2">18</text>
<text x="239.7" y="87.7">16</text>
<text x="39.8" y="90.2">9</text>
<text x="72.1" y="90.2">11</text>
<text x="78.8" y="91.2">B8</text>
<text x="86.6" y="91.2">A8</text>
<text x="93.7" y="95.1">1</text>
<text x="93.7" y="90.2">9</text>
<text x="117.1" y="90.2">8</text>
<text x="123.9" y="90.2">7</text>
<text x="128.9" y="90.2">50</text>
<text x="129" y="95.1">11</text>
<text x="135.8" y="91.2">D7</text>
<text x="168.3" y="91.2">A7</text>
<text x="168.3" y="93.7">A8</text>
<text x="175.4" y="90.2">29</text>
<text x="175.4" y="92.6">30</text>
<text x="175.4" y="95.1">31</text>
<text x="217.2" y="95.1">1*2</text>
<text x="218" y="90.2">17</text>
<text x="224.9" y="91.2">A</text>
<text x="233.8" y="91.2">Y</text>
<text x="239.7" y="90.2">3</text>
<text x="85.5" y="96.2">DIR</text>
<text x="86.1" y="98.7">OE</text>
<text x="93.7" y="97.6">19</text>
<text x="128.9" y="97.6">12</text>
<text x="128.9" y="100.1">17</text>
<text x="135.8" y="98.7">BUSAK</text>
<text x="135.8" y="96.2">BUSRQ</text>
<text x="135.8" y="101.1">INH</text>
<text x="167.1" y="98.7">A10</text>
<text x="167.2" y="101.1">A11</text>
<text x="168.3" y="96.2">A9</text>
<text x="175.4" y="97.6">32</text>
<text x="175.4" y="100.1">33</text>
<text x="224.9" y="96.2">OE</text>
<text x="128.9" y="105">52</text>
<text x="128.9" y="107.5">61</text>
<text x="135.8" y="106.1">IRQX</text>
<text x="167.1" y="103.6">A12</text>
<text x="167.1" y="106.1">A13</text>
<text x="175.4" y="102.5">34</text>
<text x="175.4" y="105">35</text>
<text x="175.4" y="107.5">36</text>
<text x="128.9" y="112.4">51</text>
<text x="135.8" y="113.5">SINT</text>
<text x="135.8" y="108.6">NMI</text>
<text x="167.1" y="108.6">A14</text>
<text x="167.1" y="111">A15</text>
<text x="167.1" y="113.5">A16</text>
<text x="175.4" y="110">37</text>
<text x="175.4" y="112.4">38</text>
<text x="128.9" y="119.9">55</text>
<text x="128.9" y="117.4">54</text>
<text x="128.9" y="114.9">53</text>
<text x="135.8" y="118.5">V1</text>
<text x="135.8" y="116">V0</text>
<text x="167.1" y="118.5">A18</text>
<text x="167.1" y="116">A17</text>
<text x="175.4" y="117.4">40</text>
<text x="175.4" y="114.9">39</text>
<text x="175.4" y="119.9">41</text>
<text x="128.9" y="124.8">57</text>
<text x="128.9" y="122.3">56</text>
<text x="135.8" y="125.9">V4</text>
<text x="135.8" y="123.4">V3</text>
<text x="135.8" y="120.9">V2</text>
<text x="164.6" y="123.4">IOSEL</text>
<text x="166.5" y="125.9">CSX</text>
<text x="167.1" y="120.9">A19</text>
<text x="175.4" y="122.3">18</text>
<text x="175.4" y="124.8">9</text>
<text x="128.9" y="129.8">59</text>
<text x="128.9" y="127.3">58</text>
<text x="135.8" y="130.8">V6</text>
<text x="135.8" y="128.4">V5</text>
<text x="167.8" y="130.8">RD</text>
<text x="175.4" y="129.8">19</text>
<text x="128.9" y="132.2">60</text>
<text x="130.1" y="137.2">2</text>
<text x="135.8" y="133.3">V7</text>
<text x="167.2" y="133.3">WR</text>
<text x="175.4" y="132.2">20</text>
<text x="175.4" y="137.2">10</text>
<text x="194.4" y="137.2">5</text>
<text x="210" y="137.2">6</text>
<text x="219.2" y="137.2">1</text>
<text x="234.8" y="137.2">2</text>
<text x="128.1" y="139.7">5*2</text>
<text x="130.1" y="142.1">1</text>
<text x="135.8" y="143.2">+12V</text>
<text x="135.8" y="140.7">+5V</text>
<text x="135.8" y="138.3">+3.3V</text>
<text x="165.5" y="140.7">WAIT</text>
<text x="165.6" y="143.2">HALT</text>
<text x="166.6" y="138.3">RST</text>
<text x="175.4" y="142.1">15</text>
<text x="175.4" y="139.7">16</text>
<text x="128.1" y="149.6">3*5</text>
<text x="130.1" y="144.6">7</text>
<text x="130.1" y="147.1">8</text>
<text x="135.8" y="145.7">-12V</text>
<text x="135.8" y="148.2">+5VSB</text>
<text x="163.9" y="145.7">FETCH</text>
<text x="175.4" y="149.6">13</text>
<text x="175.4" y="144.6">14</text>
<text x="135.8" y="150.6">0V</text>
<text x="166.8" y="150.6">CLK</text>
</g>
<g font-size="1.9" fill="#808080">
<text x="227.1" y="76.3">U22.A3</text>
<text x="227.1" y="73.8">U22.B3</text>
<text x="227.1" y="81.2">U22.A4</text>
<text x="227.1" y="83.7">U22.B1</text>
<text x="227.1" y="78.7">U22.B2</text>
<text x="227.1" y="86.2">U22.A1</text>
<text x="227.1" y="88.6">U22.A2</text>
<text x="227.1" y="91.1">U22.B4</text>
<text x="79" y="96.1">A=B</text>
</g>
<g font-size="1.9" fill="#008080">
<text x="81.8" y="98.5">7.2ns</text>
<text x="227.9" y="96.1">6.6ns</text>
<text x="202.1" y="138.1">43ns</text>
<text x="226.8" y="138.1">43ns</text>
</g>
<g font-size="1.6" fill="#808080">
<text x="107.5" y="105.8">BIRQX/6.4B</text>
<text x="108.9" y="143">+12V/1.7D</text>
<text x="253" y="138">RST/3.2D</text>
<text x="253.1" y="145.5">RST/1.2B</text>
</g>
</svg>
